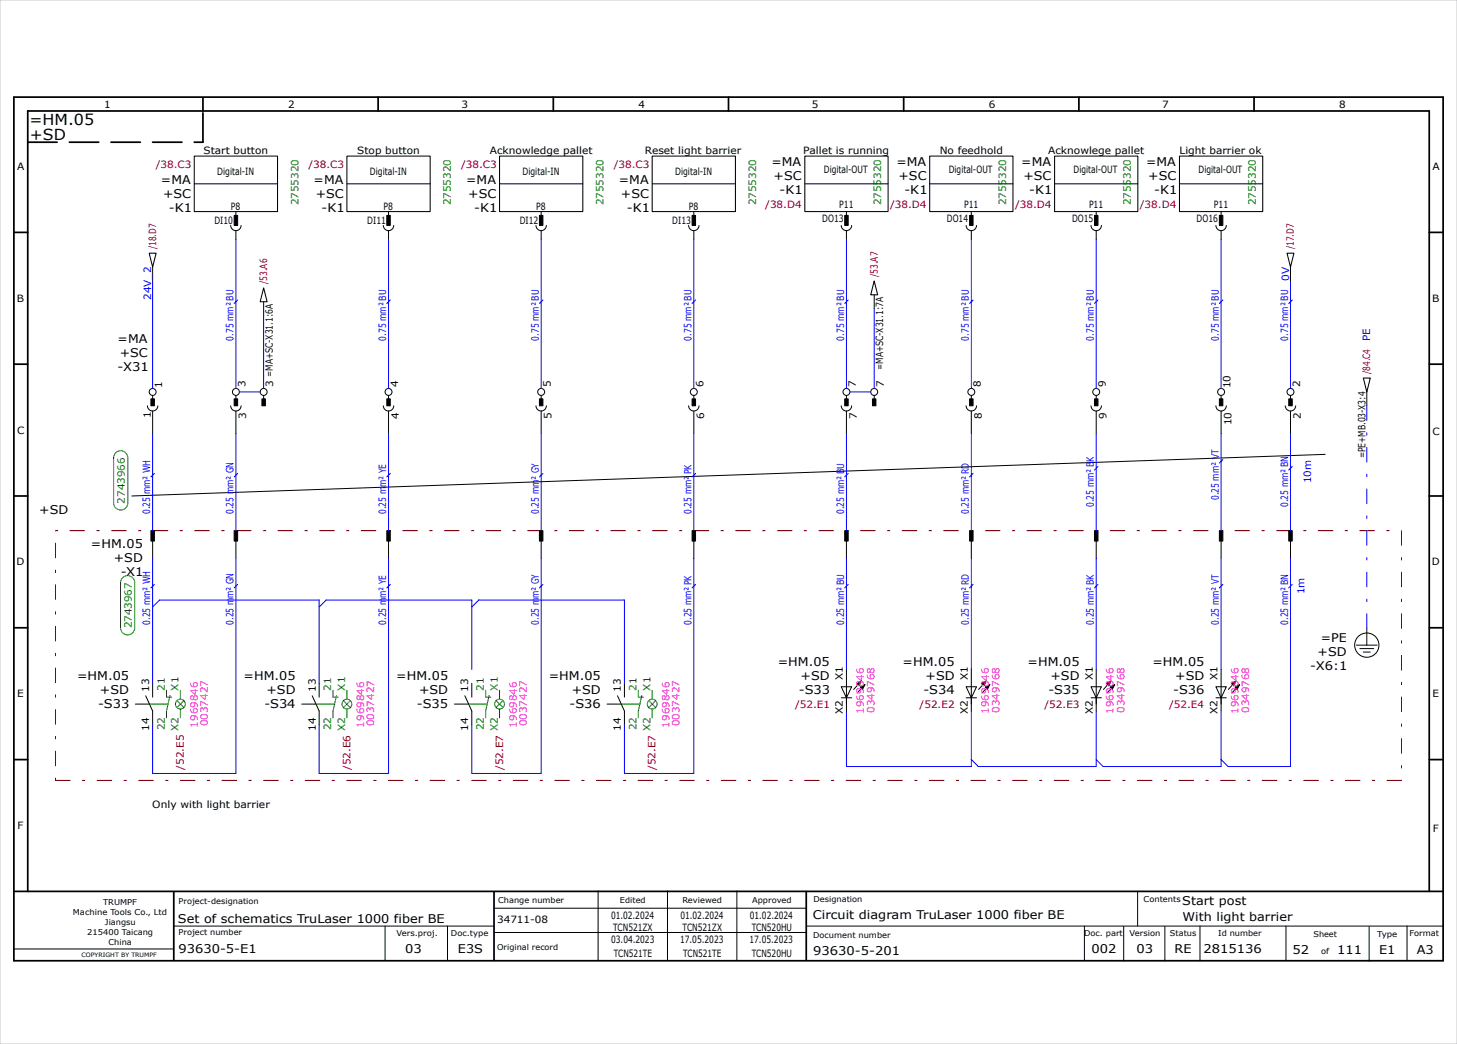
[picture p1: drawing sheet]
<svg xmlns="http://www.w3.org/2000/svg" width="420mm" height="301mm" viewBox="0 0 420 301" stroke-linecap="round" stroke-linejoin="round" font-family="sans-serif">
<g fill="none" stroke="#000" stroke-width=".5">
<path d="M4 28h412v249h-412zM58.5 28.2v3.8M109 28v4M159.5 28v4M210 28v4M260.5 28v4M311 28v4M361.5 28v4M4 67h4M412 67h4M4 105h4M412 105h4"/>
<path d="M4 143h4M412 143h4M4 181h4M412 181h4M4 219h4M412 219h4M4 257h412M8 257v-225h404v225M50.1 257.1v19.8M142.4 257.2v19.8M232.4 257.1v19.7"/>
</g>
<g fill="none" stroke="#000" stroke-width=".29">
<path d="M56 53h24M100 53h24M144 53h24M188 53h24M232 53h24M268 53h24M304 53h24M340 53h24M44 77v4M66.5 65a1.5 1.5 0 0 0 1.5 1.5 1.5 1.5 0 0 0 1.5-1.5M68 61v1M68 66.5v2.5"/>
<path d="M110.5 65a1.5 1.5 0 0 0 1.5 1.5 1.5 1.5 0 0 0 1.5-1.5M112 61v1M112 66.5v2.5M154.5 65a1.5 1.5 0 0 0 1.5 1.5 1.5 1.5 0 0 0 1.5-1.5M156 61v1M156 66.5v2.5M198.5 65a1.5 1.5 0 0 0 1.5 1.5 1.5 1.5 0 0 0 1.5-1.5M200 61v1M200 66.5v2.5M242.5 65a1.5 1.5 0 0 0 1.5 1.5 1.5 1.5 0 0 0 1.5-1.5M244 61v2M244 66.5v2.5"/>
<path d="M278.5 65a1.5 1.5 0 0 0 1.5 1.5 1.5 1.5 0 0 0 1.5-1.5M280 61v2M280 66.5v2.5M314.5 65a1.5 1.5 0 0 0 1.5 1.5 1.5 1.5 0 0 0 1.5-1.5M316 61v2M316 66.5v2.5M350.5 65a1.5 1.5 0 0 0 1.5 1.5 1.5 1.5 0 0 0 1.5-1.5M352 61v2M352 66.5v2.5M372 77v4M76 87v4M252 85v4"/>
<path d="M42.5 117a1.5 1.5 0 0 0 1.5 1.5 1.5 1.5 0 0 0 1.5-1.5M44 114v2M44 118.5v6.5M66.5 117a1.5 1.5 0 0 0 1.5 1.5 1.5 1.5 0 0 0 1.5-1.5M68 114v2M68 118.5v6.5M76 114v2M110.5 117a1.5 1.5 0 0 0 1.5 1.5 1.5 1.5 0 0 0 1.5-1.5M112 114v2M112 118.5v6.5M154.5 117a1.5 1.5 0 0 0 1.5 1.5 1.5 1.5 0 0 0 1.5-1.5M156 114v2"/>
<path d="M156 118.5v6.5M198.5 117a1.5 1.5 0 0 0 1.5 1.5 1.5 1.5 0 0 0 1.5-1.5M200 114v2M200 118.5v6.5M242.5 117a1.5 1.5 0 0 0 1.5 1.5 1.5 1.5 0 0 0 1.5-1.5M244 114v2M244 118.5v6.5M252 114v2M278.5 117a1.5 1.5 0 0 0 1.5 1.5 1.5 1.5 0 0 0 1.5-1.5M280 114v2M280 118.5v6.5M314.5 117a1.5 1.5 0 0 0 1.5 1.5 1.5 1.5 0 0 0 1.5-1.5"/>
<path d="M316 114v2M316 118.5v6.5M350.5 117a1.5 1.5 0 0 0 1.5 1.5 1.5 1.5 0 0 0 1.5-1.5M352 114v2M352 118.5v6.5M370.5 117a1.5 1.5 0 0 0 1.5 1.5 1.5 1.5 0 0 0 1.5-1.5M372 114v2M372 118.5v6.5M394 113v4M382 131l-344 12M44 155v6M68 155v6"/>
<path d="M112 155v6M156 155v6M200 155v6M244 155v6M280 155v6M316 155v6M352 155v6M372 155v6M44 197v4M92 197v4M136 197v4M180 197v4"/>
<path d="M242.5 198h3l-1.5 3.2zM244 193v3.9M244 197v8M248.3 196.3l-2.2 2.5M249.3 197.4l-2.2 2.4M278.5 198h3l-1.5 3.2zM280 193v3.9M280 197v8M284.3 196.3l-2.2 2.5M285.3 197.4l-2.2 2.4M314.5 198h3l-1.5 3.2zM316 193v3.9"/>
<path d="M316 197v8M320.3 196.3l-2.2 2.5M321.3 197.4l-2.2 2.4M350.5 198h3l-1.5 3.2zM352 193v3.9M352 197v8M356.3 196.3l-2.2 2.5M357.3 197.4l-2.2 2.4M391 186h6M392 187h4M393 188h2M394 181v5"/>
<path d="M42 200.6l2 4.4v4M90 200.6l2 4.4v4M134 200.6l2 4.4v4M178 200.6l2 4.4v4M242.5 201.2h3M278.5 201.2h3M314.5 201.2h3M350.5 201.2h3M172.4 256.9v20M192.4 256.9v20M212.4 256.9v20M327.9 256.9v10"/>
<path d="M4.1 273.6h45.7M50.1 267h92.2M111 267v10M129 267v10M142.4 261.9h90M142.4 268.9h90M232.5 267h183.5M312.6 267v10M323.9 267.1v10M335.8 267.1v10M345.9 267v10.1M370.7 267v9.8"/>
<path d="M394.7 267.1v10M405.6 267v10"/>
<circle cx="44" cy="113" r="1"/>
<circle cx="68" cy="113" r="1"/>
<circle cx="76" cy="113" r="1"/>
<circle cx="112" cy="113" r="1"/>
<circle cx="156" cy="113" r="1"/>
<circle cx="200" cy="113" r="1"/>
<circle cx="244" cy="113" r="1"/>
<circle cx="252" cy="113" r="1"/>
<circle cx="280" cy="113" r="1"/>
<circle cx="316" cy="113" r="1"/>
<circle cx="352" cy="113" r="1"/>
<circle cx="372" cy="113" r="1"/>
<circle cx="394" cy="186" r="3.5"/>
</g>
<path d="M8 41h50.5M58.5 41v-8.8" fill="none" stroke="#000" stroke-width=".5" stroke-dasharray="8.5 3.5"/>
<path d="M0 0h420v301h-420z" fill="none" stroke="#c9c9c9" stroke-width=".29"/>
<path d="M16 153h388v72h-388z" fill="none" stroke="#800000" stroke-width=".29" stroke-dasharray="4.2 3.5 .7 3.5"/>
<path d="M43.2 203h5.3M91.2 203h5.3M135.2 203h5.3M179.2 203h5.3" fill="none" stroke="#008000" stroke-width=".29" stroke-dasharray="8.5 3.5"/>
<g fill="none" stroke="#008000" stroke-width=".29">
<path d="M48 199v2h1.5M52 199v2.6M96 199v2h1.5M100 199v2.6M140 199v2h1.5M144 199v2.6M184 199v2h1.5M188 199v2.6M49 200.5l-1 4.5v2M51 202l2 2M52 204.4v2.6M53 202l-2 2"/>
<path d="M97 200.5l-1 4.5v2M99 202l2 2M100 204.4v2.6M101 202l-2 2M141 200.5l-1 4.5v2M143 202l2 2M144 204.4v2.6M145 202l-2 2M185 200.5l-1 4.5v2M187 202l2 2M188 204.4v2.6M189 202l-2 2"/>
<circle cx="52" cy="203" r="1.41"/>
<circle cx="100" cy="203" r="1.41"/>
<circle cx="144" cy="203" r="1.41"/>
<circle cx="188" cy="203" r="1.41"/>
</g>
<path d="M39 203h4M87 203h4M131 203h4M175 203h4" fill="none" stroke="#000" stroke-width=".29" stroke-dasharray="8.5 3.5"/>
<g fill="#000" stroke="#000" stroke-width=".29">
<path d="M247 197l1.3-.7-.7 1.5zM248 198.1l1.3-.7-.7 1.4zM283 197l1.3-.7-.7 1.5zM284 198.1l1.3-.7-.7 1.4zM319 197l1.3-.7-.7 1.5zM320 198.1l1.3-.7-.7 1.4zM355 197l1.3-.7-.7 1.5zM356 198.1l1.3-.7-.7 1.4z"/>
<path d="M67.5 62.1h1v2.9h-1z" fill-rule="evenodd"/>
<path d="M111.5 62.1h1v2.9h-1z" fill-rule="evenodd"/>
<path d="M155.5 62.1h1v2.9h-1z" fill-rule="evenodd"/>
<path d="M199.5 62.1h1v2.9h-1z" fill-rule="evenodd"/>
<path d="M243.5 62.1h1v2.9h-1z" fill-rule="evenodd"/>
<path d="M279.5 62.1h1v2.9h-1z" fill-rule="evenodd"/>
<path d="M315.5 62.1h1v2.9h-1z" fill-rule="evenodd"/>
<path d="M351.5 62.1h1v2.9h-1z" fill-rule="evenodd"/>
<path d="M43.5 115h1v2h-1z" fill-rule="evenodd"/>
<path d="M67.5 115h1v2h-1z" fill-rule="evenodd"/>
<path d="M75.5 115h1v2h-1z" fill-rule="evenodd"/>
<path d="M111.5 115h1v2h-1z" fill-rule="evenodd"/>
<path d="M155.5 115h1v2h-1z" fill-rule="evenodd"/>
<path d="M199.5 115h1v2h-1z" fill-rule="evenodd"/>
<path d="M243.5 115h1v2h-1z" fill-rule="evenodd"/>
<path d="M251.5 115h1v2h-1z" fill-rule="evenodd"/>
<path d="M279.5 115h1v2h-1z" fill-rule="evenodd"/>
<path d="M315.5 115h1v2h-1z" fill-rule="evenodd"/>
<path d="M351.5 115h1v2h-1z" fill-rule="evenodd"/>
<path d="M371.5 115h1v2h-1z" fill-rule="evenodd"/>
<path d="M43.5 153h1v3h-1z" fill-rule="evenodd"/>
<path d="M67.5 153h1v3h-1z" fill-rule="evenodd"/>
<path d="M111.5 153h1v3h-1z" fill-rule="evenodd"/>
<path d="M155.5 153h1v3h-1z" fill-rule="evenodd"/>
<path d="M199.5 153h1v3h-1z" fill-rule="evenodd"/>
<path d="M243.5 153h1v3h-1z" fill-rule="evenodd"/>
<path d="M279.5 153h1v3h-1z" fill-rule="evenodd"/>
<path d="M315.5 153h1v3h-1z" fill-rule="evenodd"/>
<path d="M351.5 153h1v3h-1z" fill-rule="evenodd"/>
<path d="M371.5 153h1v3h-1z" fill-rule="evenodd"/>
</g>
<g fill="none" stroke="#00f" stroke-width=".29">
<path d="M68 69v43M112 69v43M156 69v43M200 69v43M244 69v43M280 69v43M316 69v43M352 69v43M44 81v31M76 91v21M252 89v23M372 81v31"/>
<path d="M69 113h6M245 113h6M44 125v28M68 125v28M112 125v28M156 125v28M200 125v28M244 125v28M280 125v28M316 125v28M352 125v28M372 125v28"/>
<path d="M44 161v36M44 175l2-2h46v24M68 161v62h-24v-14M92 175l2-2h42v20M112 161v62h-20v-14M136 175l2-2h42v24M156 161v62h-20v-14M200 161v62h-20v-14M244 161v32M280 161v32M316 161v32M352 161v32"/>
<path d="M372 161v60h-18l-2-2M244 205v16h36v-16M316 205v16h-34l-2-2M352 205v16h-34l-2-2"/>
</g>
<g fill="none" stroke="#000" stroke-width=".3">
<path d="M56 45h24v16h-24zM100 45h24v16h-24zM144 45h24v16h-24zM188 45h24v16h-24zM232 45h24v16h-24zM268 45h24v16h-24zM304 45h24v16h-24zM340 45h24v16h-24zM43 73h2l-1 4zM371 73h2l-1 4zM76 83l1 4h-2zM252 81l1 4h-2z"/>
<path d="M393 109h2l-1 4z"/>
</g>
<path d="M394 117v64" fill="none" stroke="#00f" stroke-width=".29" stroke-dasharray="4.2 3.5 .7 3.5"/>
<g fill="#fff" stroke="#008000" stroke-width=".29">
<path d="M33.4 130.6a2.05 2.05 0 0 1 2.2-.5 2.05 2.05 0 0 1 1.3 1.9v13a2.05 2.05 0 0 1-2.1 2 2.05 2.05 0 0 1-2.1-2v-13z" fill-rule="evenodd"/>
<path d="M35.4 166.6a2.05 2.05 0 0 1 2.2-.5 2.05 2.05 0 0 1 1.3 1.9v13a2.05 2.05 0 0 1-2.1 2.1 2.05 2.05 0 0 1-2.1-2.1v-13z" fill-rule="evenodd"/>
</g>
<g fill="none" stroke="#00f" stroke-width=".3">
<path d="M68.5 86.5l-1 1M112.5 86.5l-1 1M156.5 86.5l-1 1M200.5 86.5l-1 1M244.5 86.5l-1 1M280.5 86.5l-1 1M316.5 86.5l-1 1M352.5 86.5l-1 1M372.5 86.5l-1 1M44.5 136.5l-1 1M68.5 136.5l-1 1M112.5 136.5l-1 1"/>
<path d="M156.5 136.5l-1 1M200.5 136.5l-1 1M244.5 136.5l-1 1M280.5 136.5l-1 1M316.5 134.5l-1 1M352.5 132.5l-1 1M372.5 134.5l-1 1M44.5 168.5l-1 1M68.5 168.5l-1 1M112.5 168.5l-1 1M156.5 168.5l-1 1M200.5 168.5l-1 1"/>
<path d="M244.5 168.5l-1 1M280.5 168.5l-1 1M316.5 168.5l-1 1M352.5 168.5l-1 1M372.5 168.5l-1 1"/>
</g>
<g font-size="4.4">
<text x="8.5" y="36">=HM.05</text>
<text x="8.6" y="40.5">+SD</text>
</g>
<g font-size="3.5">
<text x="46.4" y="53">=MA</text>
<text x="90.4" y="53">=MA</text>
<text x="134.4" y="53">=MA</text>
<text x="178.4" y="53">=MA</text>
<text x="222.4" y="48">=MA</text>
<text x="223" y="52">+SC</text>
<text x="258.4" y="48">=MA</text>
<text x="259" y="52">+SC</text>
<text x="294.4" y="48">=MA</text>
<text x="295" y="52">+SC</text>
<text x="330.4" y="48">=MA</text>
<text x="331" y="52">+SC</text>
<text x="47" y="57">+SC</text>
<text x="91" y="57">+SC</text>
<text x="135" y="57">+SC</text>
<text x="179" y="57">+SC</text>
<text x="224.7" y="56">-K1</text>
<text x="260.7" y="56">-K1</text>
<text x="296.7" y="56">-K1</text>
<text x="332.7" y="56">-K1</text>
<text x="48.7" y="61">-K1</text>
<text x="92.7" y="61">-K1</text>
<text x="136.7" y="61">-K1</text>
<text x="180.7" y="61">-K1</text>
<text x="33.9" y="99">=MA</text>
<text x="33.9" y="107">-X31</text>
<text x="34.5" y="103">+SC</text>
<text x="11.3" y="148.3">+SD</text>
<text x="26.2" y="158">=HM.05</text>
<text x="32.8" y="162">+SD</text>
<text x="34.8" y="166">-X1</text>
<text x="380.7" y="185.2">=PE</text>
<text x="379.8" y="189.2">+SD</text>
<text x="22.2" y="196">=HM.05</text>
<text x="70.2" y="196">=HM.05</text>
<text x="114.2" y="196">=HM.05</text>
<text x="158.2" y="196">=HM.05</text>
<text x="224.2" y="192">=HM.05</text>
<text x="230.8" y="196">+SD</text>
<text x="260.2" y="192">=HM.05</text>
<text x="266.8" y="196">+SD</text>
<text x="296.2" y="192">=HM.05</text>
<text x="302.8" y="196">+SD</text>
<text x="332.2" y="192">=HM.05</text>
<text x="338.8" y="196">+SD</text>
<text x="377.7" y="193.2">-X6:1</text>
<text x="28.3" y="204">-S33</text>
<text x="28.8" y="200">+SD</text>
<text x="76.2" y="204">-S34</text>
<text x="76.8" y="200">+SD</text>
<text x="120.2" y="204">-S35</text>
<text x="120.8" y="200">+SD</text>
<text x="164.2" y="204">-S36</text>
<text x="164.8" y="200">+SD</text>
<text x="230.3" y="200">-S33</text>
<text x="266.2" y="200">-S34</text>
<text x="302.2" y="200">-S35</text>
<text x="338.2" y="200">-S36</text>
<text x="340.8" y="261">Start post</text>
<text x="51.3" y="266">Set of schematics TruLaser 1000 fiber BE</text>
<text x="234.3" y="265">Circuit diagram TruLaser 1000 fiber BE</text>
<text x="340.9" y="265.5">With light barrier</text>
<text x="51.5" y="274.7">93630-5-E1</text>
<text x="116.8" y="274.9">03</text>
<text x="132" y="274.9">E3S</text>
<text x="234.4" y="275.3">93630-5-201</text>
<text x="314.6" y="274.8">002</text>
<text x="327.6" y="274.9">03</text>
<text x="338.6" y="274.8">RE</text>
<text x="346.9" y="274.7">2815136</text>
<text x="372.6" y="275">52</text>
<text x="385.4" y="275">111</text>
<text x="397.6" y="275">E1</text>
<text x="408.4" y="275">A3</text>
</g>
<g font-size="2.9">
<text x="30" y="31">1</text>
<text x="83" y="31">2</text>
<text x="133.1" y="31">3</text>
<text x="184.1" y="31">4</text>
<text x="234.1" y="31">5</text>
<text x="285" y="31">6</text>
<text x="335" y="31">7</text>
<text x="386" y="31">8</text>
<text x="58.7" y="44.5">Start button</text>
<text x="103" y="44.5">Stop button</text>
<text x="141.2" y="44.5">Acknowledge pallet</text>
<text x="185.9" y="44.5">Reset light barrier</text>
<text x="231.5" y="44.5">Pallet is running</text>
<text x="270.9" y="44.5">No feedhold</text>
<text x="302.1" y="44.5">Acknowlege pallet</text>
<text x="340" y="44.5">Light barrier ok</text>
<text x="5" y="49">A</text>
<text x="62.6" y="50.5">Digital-IN</text>
<text x="106.6" y="50.5">Digital-IN</text>
<text x="150.6" y="50.5">Digital-IN</text>
<text x="194.6" y="50.5">Digital-IN</text>
<text x="237.5" y="50">Digital-OUT</text>
<text x="273.5" y="50">Digital-OUT</text>
<text x="309.5" y="50">Digital-OUT</text>
<text x="345.5" y="50">Digital-OUT</text>
<text x="413" y="49">A</text>
<text x="241.9" y="60">P11</text>
<text x="277.9" y="60">P11</text>
<text x="313.9" y="60">P11</text>
<text x="349.9" y="60">P11</text>
<text x="61.8" y="64.5">DI10</text>
<text x="66.5" y="60.5">P8</text>
<text x="105.9" y="64.5">DI11</text>
<text x="110.5" y="60.5">P8</text>
<text x="149.8" y="64.5">DI12</text>
<text x="154.5" y="60.5">P8</text>
<text x="193.8" y="64.5">DI13</text>
<text x="198.5" y="60.5">P8</text>
<text x="237" y="64">DO13</text>
<text x="272.9" y="64">DO14</text>
<text x="309" y="64">DO15</text>
<text x="344.9" y="64">DO16</text>
<text x="4.8" y="87">B</text>
<text x="412.8" y="87">B</text>
<text x="254.6" y="106.6" transform="rotate(-90 254.6 106.6)">=MA+SC-X31.1:7A</text>
<text x="46.8" y="111.9" transform="rotate(-90 46.8 111.9)">1</text>
<text x="70.7" y="111.7" transform="rotate(-90 70.7 111.7)">3</text>
<text x="78.7" y="111.7" transform="rotate(-90 78.7 111.7)">3 =MA+SC-X31.1:6A</text>
<text x="114.8" y="111.6" transform="rotate(-90 114.8 111.6)">4</text>
<text x="158.7" y="111.7" transform="rotate(-90 158.7 111.7)">5</text>
<text x="202.7" y="111.7" transform="rotate(-90 202.7 111.7)">6</text>
<text x="246.8" y="111.7" transform="rotate(-90 246.8 111.7)">7</text>
<text x="254.7" y="111.7" transform="rotate(-90 254.7 111.7)">7</text>
<text x="282.7" y="111.6" transform="rotate(-90 282.7 111.6)">8</text>
<text x="318.7" y="111.6" transform="rotate(-90 318.7 111.6)">9</text>
<text x="354.7" y="111.9" transform="rotate(-90 354.7 111.9)">10</text>
<text x="374.7" y="111.7" transform="rotate(-90 374.7 111.7)">2</text>
<text x="5" y="125">C</text>
<text x="43.5" y="120.6" transform="rotate(-90 43.5 120.6)">1</text>
<text x="71" y="120.7" transform="rotate(-90 71 120.7)">3</text>
<text x="115" y="120.8" transform="rotate(-90 115 120.8)">4</text>
<text x="159" y="120.7" transform="rotate(-90 159 120.7)">5</text>
<text x="203" y="120.8" transform="rotate(-90 203 120.8)">6</text>
<text x="247" y="120.8" transform="rotate(-90 247 120.8)">7</text>
<text x="283" y="120.8" transform="rotate(-90 283 120.8)">8</text>
<text x="319" y="120.7" transform="rotate(-90 319 120.7)">9</text>
<text x="355" y="122.6" transform="rotate(-90 355 122.6)">10</text>
<text x="375" y="120.7" transform="rotate(-90 375 120.7)">2</text>
<text x="413" y="125.5">C</text>
<text x="393.6" y="132.1" transform="rotate(-90 393.6 132.1)">=PE+MB.03-X3:4</text>
<text x="4.8" y="163">D</text>
<text x="412.7" y="163">D</text>
<text x="243" y="196.1" transform="rotate(-90 243 196.1)">X1</text>
<text x="279" y="196.1" transform="rotate(-90 279 196.1)">X1</text>
<text x="315" y="196.1" transform="rotate(-90 315 196.1)">X1</text>
<text x="351" y="196.1" transform="rotate(-90 351 196.1)">X1</text>
<text x="5" y="201">E</text>
<text x="43" y="199.4" transform="rotate(-90 43 199.4)">13</text>
<text x="91" y="199.4" transform="rotate(-90 91 199.4)">13</text>
<text x="135" y="199.4" transform="rotate(-90 135 199.4)">13</text>
<text x="179" y="199.4" transform="rotate(-90 179 199.4)">13</text>
<text x="413" y="201">E</text>
<text x="243" y="205.8" transform="rotate(-90 243 205.8)">X2</text>
<text x="279" y="205.8" transform="rotate(-90 279 205.8)">X2</text>
<text x="315" y="205.8" transform="rotate(-90 315 205.8)">X2</text>
<text x="351" y="205.8" transform="rotate(-90 351 205.8)">X2</text>
<text x="43" y="210.7" transform="rotate(-90 43 210.7)">14</text>
<text x="91" y="210.7" transform="rotate(-90 91 210.7)">14</text>
<text x="135" y="210.7" transform="rotate(-90 135 210.7)">14</text>
<text x="179" y="210.7" transform="rotate(-90 179 210.7)">14</text>
<text x="43.9" y="233">Only with light barrier</text>
<text x="5.1" y="239">F</text>
<text x="413" y="240">F</text>
<text x="143.3" y="266">34711-08</text>
<text x="176.1" y="264.9">01.02.2024</text>
<text x="176.8" y="268.4">TCN521ZX</text>
<text x="196.1" y="264.9">01.02.2024</text>
<text x="196.8" y="268.4">TCN521ZX</text>
<text x="216.1" y="264.9">01.02.2024</text>
<text x="216.7" y="268.4">TCN520HU</text>
<text x="176.2" y="271.9">03.04.2023</text>
<text x="176.9" y="275.9">TCN521TE</text>
<text x="196" y="271.9">17.05.2023</text>
<text x="196.9" y="275.9">TCN521TE</text>
<text x="216" y="271.9">17.05.2023</text>
<text x="216.7" y="275.9">TCN520HU</text>
</g>
<g font-size="2.9" fill="#b60000">
<text x="44.9" y="48.5">/38.C3</text>
<text x="88.9" y="48.5">/38.C3</text>
<text x="132.9" y="48.5">/38.C3</text>
<text x="176.9" y="48.5">/38.C3</text>
<text x="220.6" y="60">/38.D4</text>
<text x="256.6" y="60">/38.D4</text>
<text x="292.6" y="60">/38.D4</text>
<text x="328.6" y="60">/38.D4</text>
<text x="45" y="71.9" transform="rotate(-90 45 71.9)">/18.D7</text>
<text x="373" y="71.9" transform="rotate(-90 373 71.9)">/17.D7</text>
<text x="77" y="81.9" transform="rotate(-90 77 81.9)">/53.A6</text>
<text x="253" y="79.9" transform="rotate(-90 253 79.9)">/53.A7</text>
<text x="395" y="107.9" transform="rotate(-90 395 107.9)">/84.C4</text>
<text x="229.2" y="204">/52.E1</text>
<text x="265.1" y="204">/52.E2</text>
<text x="301.1" y="204">/52.E3</text>
<text x="337" y="204">/52.E4</text>
<text x="53" y="221.9" transform="rotate(-90 53 221.9)">/52.E5</text>
<text x="101" y="222" transform="rotate(-90 101 222)">/52.E6</text>
<text x="145" y="222" transform="rotate(-90 145 222)">/52.E7</text>
<text x="189" y="222" transform="rotate(-90 189 222)">/52.E7</text>
</g>
<g font-size="2.9" fill="#008000">
<text x="86" y="59.2" transform="rotate(-90 86 59.2)">2755320</text>
<text x="130" y="59.2" transform="rotate(-90 130 59.2)">2755320</text>
<text x="174" y="59.2" transform="rotate(-90 174 59.2)">2755320</text>
<text x="218" y="59.2" transform="rotate(-90 218 59.2)">2755320</text>
<text x="254" y="59.2" transform="rotate(-90 254 59.2)">2755320</text>
<text x="290" y="59.2" transform="rotate(-90 290 59.2)">2755320</text>
<text x="326" y="59.2" transform="rotate(-90 326 59.2)">2755320</text>
<text x="362" y="59.2" transform="rotate(-90 362 59.2)">2755320</text>
<text x="36" y="145.2" transform="rotate(-90 36 145.2)">2743966</text>
<text x="38" y="181.2" transform="rotate(-90 38 181.2)">2743967</text>
<text x="47.5" y="199.2" transform="rotate(-90 47.5 199.2)">21</text>
<text x="51.5" y="199.1" transform="rotate(-90 51.5 199.1)">X1</text>
<text x="95.5" y="199.2" transform="rotate(-90 95.5 199.2)">21</text>
<text x="99.5" y="199.1" transform="rotate(-90 99.5 199.1)">X1</text>
<text x="139.5" y="199.2" transform="rotate(-90 139.5 199.2)">21</text>
<text x="143.5" y="199.1" transform="rotate(-90 143.5 199.1)">X1</text>
<text x="183.5" y="199.2" transform="rotate(-90 183.5 199.2)">21</text>
<text x="187.5" y="199.1" transform="rotate(-90 187.5 199.1)">X1</text>
<text x="47.5" y="210.6" transform="rotate(-90 47.5 210.6)">22</text>
<text x="51.5" y="210.8" transform="rotate(-90 51.5 210.8)">X2</text>
<text x="95.5" y="210.6" transform="rotate(-90 95.5 210.6)">22</text>
<text x="99.5" y="210.8" transform="rotate(-90 99.5 210.8)">X2</text>
<text x="139.5" y="210.6" transform="rotate(-90 139.5 210.6)">22</text>
<text x="143.5" y="210.8" transform="rotate(-90 143.5 210.8)">X2</text>
<text x="183.5" y="210.6" transform="rotate(-90 183.5 210.6)">22</text>
<text x="187.5" y="210.8" transform="rotate(-90 187.5 210.8)">X2</text>
</g>
<g font-size="2.9" fill="#00f">
<text x="371.6" y="81" transform="rotate(-90 371.6 81)">0V</text>
<text x="43.6" y="86.5" transform="rotate(-90 43.6 86.5)">24V_2</text>
<text x="67.3" y="98.2" transform="rotate(-90 67.3 98.2)">0.75 mm² BU</text>
<text x="111.3" y="98.2" transform="rotate(-90 111.3 98.2)">0.75 mm² BU</text>
<text x="155.3" y="98.2" transform="rotate(-90 155.3 98.2)">0.75 mm² BU</text>
<text x="199.3" y="98.2" transform="rotate(-90 199.3 98.2)">0.75 mm² BU</text>
<text x="243.3" y="98.2" transform="rotate(-90 243.3 98.2)">0.75 mm² BU</text>
<text x="279.3" y="98.2" transform="rotate(-90 279.3 98.2)">0.75 mm² BU</text>
<text x="315.3" y="98.2" transform="rotate(-90 315.3 98.2)">0.75 mm² BU</text>
<text x="351.3" y="98.2" transform="rotate(-90 351.3 98.2)">0.75 mm² BU</text>
<text x="371.3" y="98.2" transform="rotate(-90 371.3 98.2)">0.75 mm² BU</text>
<text x="395" y="98.3" transform="rotate(-90 395 98.3)">PE</text>
<text x="378" y="139.4" transform="rotate(-90 378 139.4)">10m</text>
<text x="43.3" y="148.2" transform="rotate(-90 43.3 148.2)">0.25 mm² WH</text>
<text x="67.3" y="148.2" transform="rotate(-90 67.3 148.2)">0.25 mm² GN</text>
<text x="111.3" y="148.2" transform="rotate(-90 111.3 148.2)">0.25 mm² YE</text>
<text x="155.3" y="148.2" transform="rotate(-90 155.3 148.2)">0.25 mm² GY</text>
<text x="199.3" y="148.2" transform="rotate(-90 199.3 148.2)">0.25 mm² PK</text>
<text x="243.3" y="148.2" transform="rotate(-90 243.3 148.2)">0.25 mm² BU</text>
<text x="279.3" y="148.2" transform="rotate(-90 279.3 148.2)">0.25 mm² RD</text>
<text x="315.3" y="146.2" transform="rotate(-90 315.3 146.2)">0.25 mm² BK</text>
<text x="351.3" y="144.2" transform="rotate(-90 351.3 144.2)">0.25 mm² VT</text>
<text x="371.3" y="146.2" transform="rotate(-90 371.3 146.2)">0.25 mm² BN</text>
<text x="376" y="171.4" transform="rotate(-90 376 171.4)">1m</text>
<text x="43.3" y="180.2" transform="rotate(-90 43.3 180.2)">0.25 mm² WH</text>
<text x="67.3" y="180.2" transform="rotate(-90 67.3 180.2)">0.25 mm² GN</text>
<text x="111.3" y="180.2" transform="rotate(-90 111.3 180.2)">0.25 mm² YE</text>
<text x="155.3" y="180.2" transform="rotate(-90 155.3 180.2)">0.25 mm² GY</text>
<text x="199.3" y="180.2" transform="rotate(-90 199.3 180.2)">0.25 mm² PK</text>
<text x="243.3" y="180.2" transform="rotate(-90 243.3 180.2)">0.25 mm² BU</text>
<text x="279.3" y="180.2" transform="rotate(-90 279.3 180.2)">0.25 mm² RD</text>
<text x="315.3" y="180.2" transform="rotate(-90 315.3 180.2)">0.25 mm² BK</text>
<text x="351.3" y="180.2" transform="rotate(-90 351.3 180.2)">0.25 mm² VT</text>
<text x="371.3" y="180.2" transform="rotate(-90 371.3 180.2)">0.25 mm² BN</text>
</g>
<g font-size="2.9" fill="#f0f">
<text x="57" y="209.8" transform="rotate(-90 57 209.8)">1969846</text>
<text x="59.9" y="209.4" transform="rotate(-90 59.9 209.4)">0037427</text>
<text x="105" y="209.8" transform="rotate(-90 105 209.8)">1969846</text>
<text x="107.9" y="209.4" transform="rotate(-90 107.9 209.4)">0037427</text>
<text x="149" y="209.8" transform="rotate(-90 149 209.8)">1969846</text>
<text x="151.9" y="209.4" transform="rotate(-90 151.9 209.4)">0037427</text>
<text x="193" y="209.8" transform="rotate(-90 193 209.8)">1969846</text>
<text x="195.9" y="209.4" transform="rotate(-90 195.9 209.4)">0037427</text>
<text x="249" y="205.8" transform="rotate(-90 249 205.8)">1969846</text>
<text x="252.1" y="205.6" transform="rotate(-90 252.1 205.6)">0349768</text>
<text x="285" y="205.8" transform="rotate(-90 285 205.8)">1969846</text>
<text x="288.1" y="205.6" transform="rotate(-90 288.1 205.6)">0349768</text>
<text x="321" y="205.8" transform="rotate(-90 321 205.8)">1969846</text>
<text x="324.1" y="205.6" transform="rotate(-90 324.1 205.6)">0349768</text>
<text x="357" y="205.8" transform="rotate(-90 357 205.8)">1969846</text>
<text x="360.1" y="205.6" transform="rotate(-90 360.1 205.6)">0349768</text>
</g>
<g font-size="2.3">
<text x="21" y="263.8">Machine Tools Co., Ltd</text>
<text x="29.7" y="260.8">TRUMPF</text>
<text x="51.5" y="260.7">Project-designation</text>
<text x="143.6" y="260.4">Change number</text>
<text x="178.7" y="260.4">Edited</text>
<text x="196.7" y="260.4">Reviewed</text>
<text x="216.8" y="260.4">Approved</text>
<text x="234.5" y="260.2">Designation</text>
<text x="329.7" y="260.1">Contents</text>
<text x="25.2" y="269.6">215400 Taicang</text>
<text x="30.3" y="266.7">Jiangsu</text>
<text x="51.5" y="269.7">Project number</text>
<text x="114.3" y="269.9">Vers.proj.</text>
<text x="130" y="269.9">Doc.type</text>
<text x="312.5" y="269.8">Doc. part</text>
<text x="325.6" y="269.9">Version</text>
<text x="337.3" y="269.8">Status</text>
<text x="351.2" y="269.8">Id number</text>
<text x="406.4" y="270">Format</text>
<text x="31.3" y="272.5">China</text>
<text x="143.3" y="273.9">Original record</text>
<text x="234.4" y="270.3">Document number</text>
<text x="378.6" y="270">Sheet</text>
<text x="380.8" y="275">of</text>
<text x="397" y="270">Type</text>
</g>
<text font-size="1.7" x="23.5" y="275.8">COPYRIGHT BY TRUMPF</text>
</svg>
